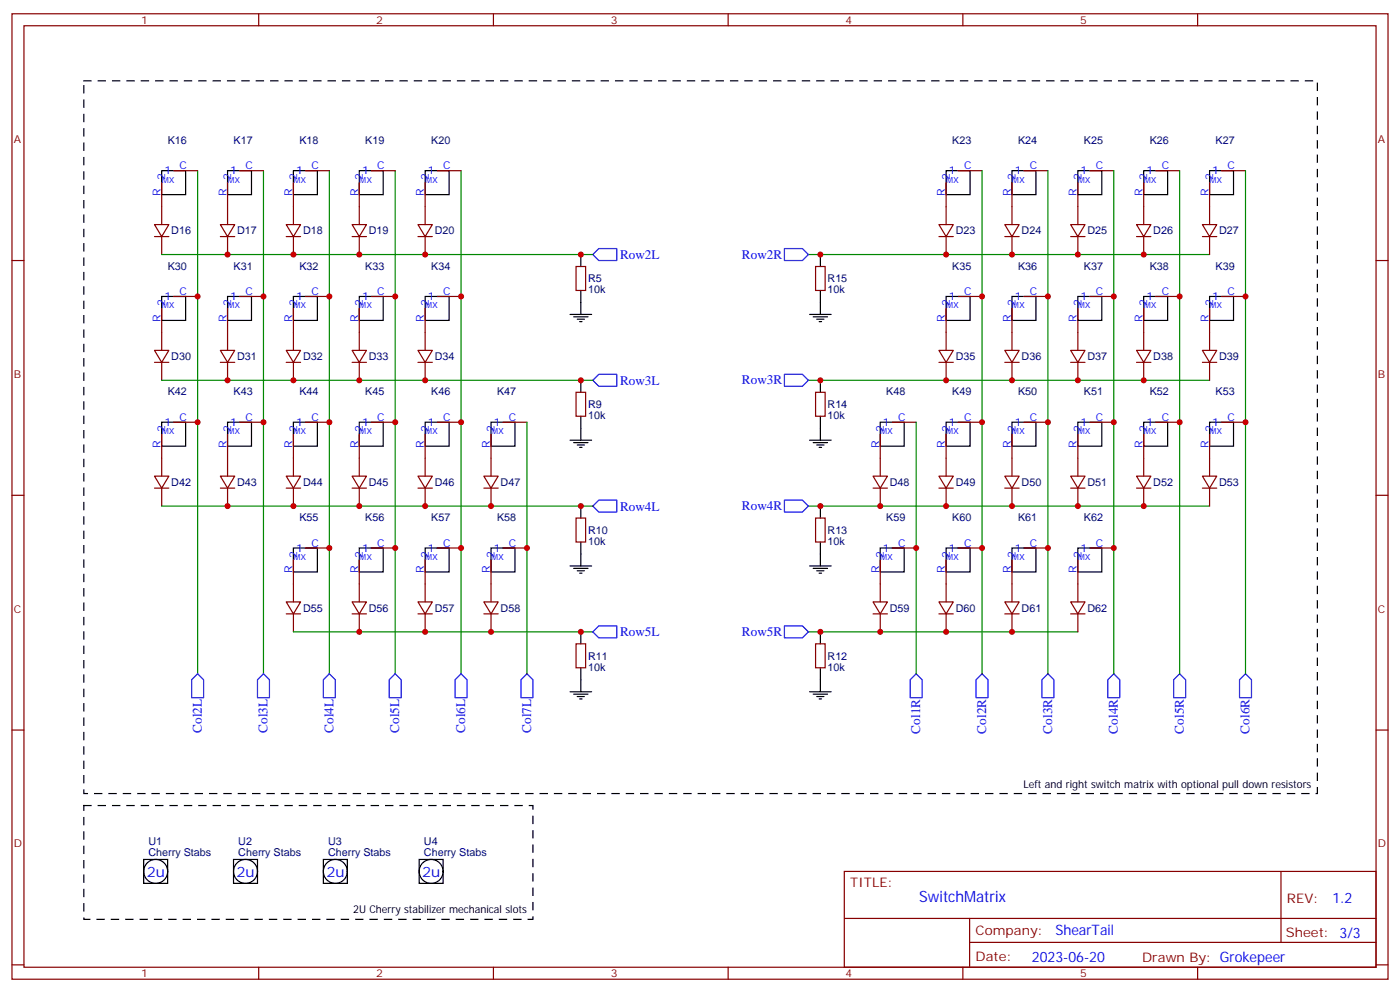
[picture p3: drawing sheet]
<svg xmlns="http://www.w3.org/2000/svg" width="412mm" height="292mm" viewBox="0 0 412 292" stroke-linecap="round" stroke-linejoin="round" font-family="sans-serif">
<g fill="none" stroke="#870000" stroke-width=".35">
<path d="M3.5 4.1h405.4v284.3h-405.4zM7.1 7.6h398.2v277.3h-398.2zM76.2 4.1v3.5M145.3 4.1v3.5M214.5 4.1v3.5M283.6 4.1v3.5M352.8 4.1v3.5M47.6 53.8v12.3M51.2 50.3h7M67 53.8v12.3M70.6 50.3h7M86.4 53.8v12.3"/>
<path d="M90 50.3h7M105.8 53.8v12.3M109.4 50.3h7M125.2 53.8v12.3M128.8 50.3h7M278.7 53.8v12.3M282.2 50.3h7.1M298.1 53.8v12.3M301.6 50.3h7.1M317.5 53.8v12.3M321 50.3h7.1M336.9 53.8v12.3"/>
<path d="M340.4 50.3h7.1M356.3 53.8v12.3M359.8 50.3h7.1M3.5 76.7h3.6M45.5 66.1h4.2l-2.1 3.6zM45.5 69.7h4.2M47.6 69.7v5.3M64.9 66.1h4.2l-2.1 3.6zM64.9 69.7h4.2M67 69.7v5.3M84.3 66.1h4.2l-2.1 3.6zM84.3 69.7h4.2"/>
<path d="M86.4 69.7v5.3M103.7 66.1h4.2l-2.1 3.6zM103.7 69.7h4.2M105.8 69.7v5.3M123.1 66.1h4.3l-2.2 3.6zM123.1 69.7h4.3M125.2 69.7v5.3M169.7 78.5h2.8v7h-2.8zM240.2 78.5h2.9v7h-2.9zM276.6 66.1h4.2l-2.1 3.6zM276.6 69.7h4.2M278.7 69.7v5.3"/>
<path d="M296 66.1h4.2l-2.1 3.6zM296 69.7h4.2M298.1 69.7v5.3M315.4 66.1h4.2l-2.1 3.6zM315.4 69.7h4.2M317.5 69.7v5.3M334.8 66.1h4.2l-2.1 3.6zM334.8 69.7h4.2M336.9 69.7v5.3M354.2 66.1h4.2l-2.1 3.6zM354.2 69.7h4.2M356.3 69.7v5.3"/>
<path d="M405.3 76.7h3.6M47.6 90.8v12.4M51.2 87.3h7M67 90.8v12.4M70.6 87.3h7M86.4 90.8v12.4M90 87.3h7M105.8 90.8v12.4M109.4 87.3h7M125.2 90.8v12.4M128.8 87.3h7M278.7 90.8v12.4"/>
<path d="M282.2 87.3h7.1M298.1 90.8v12.4M301.6 87.3h7.1M317.5 90.8v12.4M321 87.3h7.1M336.9 90.8v12.4M340.4 87.3h7.1M356.3 90.8v12.4M359.8 87.3h7.1M45.5 103.2h4.2l-2.1 3.5zM45.5 106.7h4.2M47.6 106.7v5.3"/>
<path d="M64.9 103.2h4.2l-2.1 3.5zM64.9 106.7h4.2M67 106.7v5.3M84.3 103.2h4.2l-2.1 3.5zM84.3 106.7h4.2M86.4 106.7v5.3M103.7 103.2h4.2l-2.1 3.5zM103.7 106.7h4.2M105.8 106.7v5.3M123.1 103.2h4.3l-2.2 3.5zM123.1 106.7h4.3M125.2 106.7v5.3"/>
<path d="M169.7 115.5h2.8v7.1h-2.8zM240.2 115.5h2.9v7.1h-2.9zM276.6 103.2h4.2l-2.1 3.5zM276.6 106.7h4.2M278.7 106.7v5.3M296 103.2h4.2l-2.1 3.5zM296 106.7h4.2M298.1 106.7v5.3M315.4 103.2h4.2l-2.1 3.5zM315.4 106.7h4.2M317.5 106.7v5.3M334.8 103.2h4.2l-2.1 3.5z"/>
<path d="M334.8 106.7h4.2M336.9 106.7v5.3M354.2 103.2h4.2l-2.1 3.5zM354.2 106.7h4.2M356.3 106.7v5.3M47.6 127.9v12.3M51.2 124.4h7M67 127.9v12.3M70.6 124.4h7M86.4 127.9v12.3M90 124.4h7M105.8 127.9v12.3"/>
<path d="M109.4 124.4h7M125.2 127.9v12.3M128.8 124.4h7M144.6 127.9v12.3M148.2 124.4h7M259.3 127.9v12.3M262.8 124.4h7.1M278.7 127.9v12.3M282.2 124.4h7.1M298.1 127.9v12.3M301.6 124.4h7.1M317.5 127.9v12.3"/>
<path d="M321 124.4h7.1M336.9 127.9v12.3M340.4 124.4h7.1M356.3 127.9v12.3M359.8 124.4h7.1M3.5 145.9h3.6M45.5 140.2h4.2l-2.1 3.6zM45.5 143.8h4.2M47.6 143.8v5.2M64.9 140.2h4.2l-2.1 3.6zM64.9 143.8h4.2M67 143.8v5.2"/>
<path d="M84.3 140.2h4.2l-2.1 3.6zM84.3 143.8h4.2M86.4 143.8v5.2M103.7 140.2h4.2l-2.1 3.6zM103.7 143.8h4.2M105.8 143.8v5.2M123.1 140.2h4.3l-2.2 3.6zM123.1 143.8h4.3M125.2 143.8v5.2M142.5 140.2h4.3l-2.2 3.6zM142.5 143.8h4.3M144.6 143.8v5.2"/>
<path d="M169.7 152.6h2.8v7h-2.8zM240.2 152.6h2.9v7h-2.9zM257.2 140.2h4.2l-2.1 3.6zM257.2 143.8h4.2M259.3 143.8v5.2M276.6 140.2h4.2l-2.1 3.6zM276.6 143.8h4.2M278.7 143.8v5.2M296 140.2h4.2l-2.1 3.6zM296 143.8h4.2M298.1 143.8v5.2M315.4 140.2h4.2l-2.1 3.6z"/>
<path d="M315.4 143.8h4.2M317.5 143.8v5.2M334.8 140.2h4.2l-2.1 3.6zM334.8 143.8h4.2M336.9 143.8v5.2M354.2 140.2h4.2l-2.1 3.6zM354.2 143.8h4.2M356.3 143.8v5.2M405.3 145.9h3.6M84.3 177.3h4.2l-2.1 3.5zM86.4 164.9v12.4M90 161.4h7"/>
<path d="M103.7 177.3h4.2l-2.1 3.5zM105.8 164.9v12.4M109.4 161.4h7M123.1 177.3h4.3l-2.2 3.5zM125.2 164.9v12.4M128.8 161.4h7M142.5 177.3h4.3l-2.2 3.5zM144.6 164.9v12.4M148.2 161.4h7M257.2 177.3h4.2l-2.1 3.5zM259.3 164.9v12.4M262.8 161.4h7.1"/>
<path d="M276.6 177.3h4.2l-2.1 3.5zM278.7 164.9v12.4M282.2 161.4h7.1M296 177.3h4.2l-2.1 3.5zM298.1 164.9v12.4M301.6 161.4h7.1M315.4 177.3h4.2l-2.1 3.5zM317.5 164.9v12.4M321 161.4h7.1M84.3 180.8h4.2M86.4 180.8v5.3M103.7 180.8h4.2"/>
<path d="M105.8 180.8v5.3M123.1 180.8h4.3M125.2 180.8v5.3M142.5 180.8h4.3M144.6 180.8v5.3M169.7 189.6h2.8v7.1h-2.8zM240.2 189.6h2.9v7.1h-2.9zM257.2 180.8h4.2M259.3 180.8v5.3M276.6 180.8h4.2M278.7 180.8v5.3M296 180.8h4.2"/>
<path d="M298.1 180.8v5.3M315.4 180.8h4.2M317.5 180.8v5.3M3.5 215h3.6M405.3 215h3.6M248.7 256.6h156.6v28.3h-156.6zM377.3 256.7v20.8M248.7 270.5h156.5M285.6 277.5h119.6M285.6 270.5v14.1M3.5 284.2h3.6M76.2 284.9v3.5"/>
<path d="M145.3 284.9v3.5M214.5 284.9v3.5M283.6 284.9v3.5M352.8 284.9v3.5M405.3 284.2h3.6"/>
</g>
<g fill="none" stroke="#008700" stroke-width=".35">
<path d="M58.2 50.3v148.1M77.6 50.3v148.1M97 50.3v148.1M116.4 50.3v148.1M135.8 50.3v148.1M289.3 50.3v148.1M308.7 50.3v148.1M328.1 50.3v148.1M347.5 50.3v148.1M366.9 50.3v148.1M47.6 75h127M238.1 75h118.2"/>
<path d="M47.6 112h127M238.1 112h118.2M155.2 124.4v74M269.9 124.4v74M47.6 149h127M238.1 149h118.2M86.4 186.1h88.2M238.1 186.1h79.4"/>
</g>
<g fill="none" stroke="#000" stroke-width=".35">
<path d="M47.6 50.3h7.1v7h-7.1zM67 50.3h7.1v7h-7.1zM86.4 50.3h7.1v7h-7.1zM105.8 50.3h7.1v7h-7.1zM125.2 50.3h7.1v7h-7.1zM278.7 50.3h7.1v7h-7.1zM298.1 50.3h7.1v7h-7.1zM317.5 50.3h7.1v7h-7.1zM336.9 50.3h7.1v7h-7.1zM356.3 50.3h7.1v7h-7.1zM171.1 75v3.5M241.7 75v3.5"/>
<path d="M47.6 87.3h7.1v7.1h-7.1zM67 87.3h7.1v7.1h-7.1zM86.4 87.3h7.1v7.1h-7.1zM105.8 87.3h7.1v7.1h-7.1zM125.2 87.3h7.1v7.1h-7.1zM167.9 92.6h6.4M169 93.3h4.2M170 94h2.2M170.7 94.7h.7M171.1 85.5v7.1M238.5 92.6h6.3M239.5 93.3h4.3"/>
<path d="M240.6 94h2.1M241.3 94.7h.7M241.7 85.5v7.1M278.7 87.3h7.1v7.1h-7.1zM298.1 87.3h7.1v7.1h-7.1zM317.5 87.3h7.1v7.1h-7.1zM336.9 87.3h7.1v7.1h-7.1zM356.3 87.3h7.1v7.1h-7.1zM171.1 112v3.5M241.7 112v3.5M47.6 124.4h7.1v7h-7.1zM67 124.4h7.1v7h-7.1z"/>
<path d="M86.4 124.4h7.1v7h-7.1zM105.8 124.4h7.1v7h-7.1zM125.2 124.4h7.1v7h-7.1zM144.6 124.4h7.1v7h-7.1zM167.9 129.6h6.4M169 130.4h4.2M170 131.1h2.2M170.7 131.8h.7M171.1 122.6v7M238.5 129.6h6.3M239.5 130.4h4.3M240.6 131.1h2.1"/>
<path d="M241.3 131.8h.7M241.7 122.6v7M259.3 124.4h7v7h-7zM278.7 124.4h7.1v7h-7.1zM298.1 124.4h7.1v7h-7.1zM317.5 124.4h7.1v7h-7.1zM336.9 124.4h7.1v7h-7.1zM356.3 124.4h7.1v7h-7.1zM171.1 149v3.6M171.1 159.6v7.1M241.7 149v3.6M241.7 159.6v7.1"/>
<path d="M86.4 161.4h7.1v7.1h-7.1zM105.8 161.4h7.1v7.1h-7.1zM125.2 161.4h7.1v7.1h-7.1zM144.6 161.4h7.1v7.1h-7.1zM167.9 166.7h6.4M169 167.4h4.2M170 168.1h2.2M170.7 168.8h.7M238.5 166.7h6.3M239.5 167.4h4.3M240.6 168.1h2.1M241.3 168.8h.7"/>
<path d="M259.3 161.4h7v7.1h-7zM278.7 161.4h7.1v7.1h-7.1zM298.1 161.4h7.1v7.1h-7.1zM317.5 161.4h7.1v7.1h-7.1zM171.1 186.1v3.5M171.1 196.7v7M241.7 186.1v3.5M241.7 196.7v7M167.9 203.7h6.4M169 204.4h4.2M170 205.1h2.2M170.7 205.8h.7"/>
<path d="M238.5 203.7h6.3M239.5 204.4h4.3M240.6 205.1h2.1M241.3 205.8h.7M42.3 253.1h7.1v7.1h-7.1zM68.8 253.1h7v7.1h-7zM95.2 253.1h7.1v7.1h-7.1zM123.5 253.1h7v7.1h-7z"/>
<circle cx="45.9" cy="256.6" r="3.5"/>
<circle cx="72.3" cy="256.6" r="3.5"/>
<circle cx="98.8" cy="256.6" r="3.5"/>
<circle cx="127" cy="256.6" r="3.5"/>
</g>
<g fill="none" stroke="#00f" stroke-width=".35">
<path d="M174.6 75l1.8-1.8h5.3v3.5h-5.3zM231.1 73.2h5.3l1.7 1.8-1.7 1.7h-5.3zM174.6 112l1.8-1.8h5.3v3.6h-5.3zM231.1 110.2h5.3l1.7 1.8-1.7 1.8h-5.3zM174.6 149l1.8-1.7h5.3v3.5h-5.3zM231.1 147.3h5.3l1.7 1.7-1.7 1.8h-5.3zM58.2 198.4l1.8 1.8v5.3h-3.6v-5.3zM77.6 198.4l1.8 1.8v5.3h-3.6v-5.3zM97 198.4l1.8 1.8v5.3h-3.6v-5.3zM116.4 198.4l1.8 1.8v5.3h-3.5v-5.3zM135.8 198.4l1.8 1.8v5.3h-3.5v-5.3zM155.2 198.4l1.8 1.8v5.3h-3.5v-5.3z"/>
<path d="M174.6 186.1l1.8-1.8h5.3v3.6h-5.3zM231.1 184.3h5.3l1.7 1.8-1.7 1.8h-5.3zM269.9 198.4l1.7 1.8v5.3h-3.5v-5.3zM289.3 198.4l1.7 1.8v5.3h-3.5v-5.3zM308.7 198.4l1.7 1.8v5.3h-3.5v-5.3zM328.1 198.4l1.7 1.8v5.3h-3.5v-5.3zM347.5 198.4l1.7 1.8v5.3h-3.5v-5.3zM366.9 198.4l1.8 1.8v5.3h-3.6v-5.3z"/>
</g>
<path d="M24.7 23.8h363.4v209.9h-363.4zM24.7 237.2h132.3v33.6h-132.3z" fill="none" stroke="#000" stroke-width=".35" stroke-dasharray="2.1 2.1"/>
<g fill="#c00">
<circle cx="298.1" cy="186.1" r=".88"/>
<circle cx="278.7" cy="186.1" r=".88"/>
<circle cx="259.3" cy="186.1" r=".88"/>
<circle cx="241.7" cy="186.1" r=".88"/>
<circle cx="336.9" cy="149" r=".88"/>
<circle cx="317.5" cy="149" r=".88"/>
<circle cx="298.1" cy="149" r=".88"/>
<circle cx="278.7" cy="149" r=".88"/>
<circle cx="259.3" cy="149" r=".88"/>
<circle cx="241.7" cy="149" r=".88"/>
<circle cx="336.9" cy="112" r=".88"/>
<circle cx="317.5" cy="112" r=".88"/>
<circle cx="298.1" cy="112" r=".88"/>
<circle cx="278.7" cy="112" r=".88"/>
<circle cx="241.7" cy="112" r=".88"/>
<circle cx="144.6" cy="186.1" r=".88"/>
<circle cx="125.2" cy="186.1" r=".88"/>
<circle cx="105.8" cy="186.1" r=".88"/>
<circle cx="86.4" cy="149" r=".88"/>
<circle cx="144.6" cy="149" r=".88"/>
<circle cx="125.2" cy="149" r=".88"/>
<circle cx="105.8" cy="149" r=".88"/>
<circle cx="67" cy="149" r=".88"/>
<circle cx="125.2" cy="112" r=".88"/>
<circle cx="105.8" cy="112" r=".88"/>
<circle cx="86.4" cy="112" r=".88"/>
<circle cx="67" cy="112" r=".88"/>
<circle cx="125.2" cy="75" r=".88"/>
<circle cx="105.8" cy="75" r=".88"/>
<circle cx="86.4" cy="75" r=".88"/>
<circle cx="67" cy="75" r=".88"/>
<circle cx="171.1" cy="186.1" r=".88"/>
<circle cx="171.1" cy="149" r=".88"/>
<circle cx="171.1" cy="112" r=".88"/>
<circle cx="171.1" cy="75" r=".88"/>
<circle cx="347.5" cy="87.3" r=".88"/>
<circle cx="347.5" cy="124.4" r=".88"/>
<circle cx="269.9" cy="161.4" r=".88"/>
<circle cx="289.3" cy="87.3" r=".88"/>
<circle cx="289.3" cy="124.4" r=".88"/>
<circle cx="289.3" cy="161.4" r=".88"/>
<circle cx="308.7" cy="87.3" r=".88"/>
<circle cx="308.7" cy="124.4" r=".88"/>
<circle cx="308.7" cy="161.4" r=".88"/>
<circle cx="328.1" cy="87.3" r=".88"/>
<circle cx="328.1" cy="124.4" r=".88"/>
<circle cx="328.1" cy="161.4" r=".88"/>
<circle cx="366.9" cy="87.3" r=".88"/>
<circle cx="366.9" cy="124.4" r=".88"/>
<circle cx="135.8" cy="161.4" r=".88"/>
<circle cx="135.8" cy="124.4" r=".88"/>
<circle cx="135.8" cy="87.3" r=".88"/>
<circle cx="97" cy="161.4" r=".88"/>
<circle cx="97" cy="124.4" r=".88"/>
<circle cx="97" cy="87.3" r=".88"/>
<circle cx="77.6" cy="124.4" r=".88"/>
<circle cx="77.6" cy="87.3" r=".88"/>
<circle cx="58.2" cy="124.4" r=".88"/>
<circle cx="58.2" cy="87.3" r=".88"/>
<circle cx="116.4" cy="161.4" r=".88"/>
<circle cx="116.4" cy="124.4" r=".88"/>
<circle cx="116.4" cy="87.3" r=".88"/>
<circle cx="155.2" cy="161.4" r=".88"/>
<circle cx="336.9" cy="75" r=".88"/>
<circle cx="317.5" cy="75" r=".88"/>
<circle cx="298.1" cy="75" r=".88"/>
<circle cx="278.7" cy="75" r=".88"/>
<circle cx="241.7" cy="75" r=".88"/>
</g>
<text font-size="4.6" fill="#00f" x="270.8" y="265.7">SwitchMatrix</text>
<g font-size="4.2" fill="#00f">
<text x="43.2" y="258.4">2u</text>
<text x="69.7" y="258.4">2u</text>
<text x="96.1" y="258.4">2u</text>
<text x="124.4" y="258.4">2u</text>
<text x="392.5" y="265.9">1.2</text>
<text x="310.9" y="275.5">ShearTail</text>
<text x="304" y="283.3">2023-06-20</text>
</g>
<g font-size="3.9" fill="#00f">
<text x="182.6" y="76.3">Row2L</text>
<text x="218.6" y="76.2">Row2R</text>
<text x="182.6" y="113.3">Row3L</text>
<text x="218.6" y="113.2">Row3R</text>
<text x="182.6" y="150.4">Row4L</text>
<text x="218.6" y="150.3">Row4R</text>
<text x="182.6" y="187.4">Row5L</text>
<text x="218.6" y="187.3">Row5R</text>
<text x="59.4" y="215.8" transform="rotate(-90 59.4 215.8)">Col2L</text>
<text x="78.8" y="215.8" transform="rotate(-90 78.8 215.8)">Col3L</text>
<text x="98.2" y="215.8" transform="rotate(-90 98.2 215.8)">Col4L</text>
<text x="117.6" y="215.8" transform="rotate(-90 117.6 215.8)">Col5L</text>
<text x="137" y="215.8" transform="rotate(-90 137 215.8)">Col6L</text>
<text x="156.4" y="215.8" transform="rotate(-90 156.4 215.8)">Col7L</text>
<text x="271.1" y="216" transform="rotate(-90 271.1 216)">Col1R</text>
<text x="290.5" y="216" transform="rotate(-90 290.5 216)">Col2R</text>
<text x="309.9" y="216" transform="rotate(-90 309.9 216)">Col3R</text>
<text x="329.3" y="216" transform="rotate(-90 329.3 216)">Col4R</text>
<text x="348.7" y="216" transform="rotate(-90 348.7 216)">Col5R</text>
<text x="368.1" y="216" transform="rotate(-90 368.1 216)">Col6R</text>
</g>
<g font-size="3.9" fill="#800">
<text x="250.5" y="261.2">TITLE:</text>
<text x="379.1" y="265.9">REV:</text>
<text x="287.4" y="275.4">Company:</text>
<text x="378.7" y="276">Sheet: 3/3</text>
<text x="287.4" y="283.1">Date:</text>
<text x="336.4" y="283.2">Drawn By: Grokepeer</text>
</g>
<g font-size="3.2" fill="#800">
<text x="41.6" y="7.1">1</text>
<text x="110.8" y="7.1">2</text>
<text x="179.9" y="7.1">3</text>
<text x="249.1" y="7.1">4</text>
<text x="318.2" y="7.1">5</text>
<text x="4.1" y="42.2">A</text>
<text x="405.9" y="42.2">A</text>
<text x="4.1" y="111.3">B</text>
<text x="405.9" y="111.3">B</text>
<text x="4.1" y="180.4">C</text>
<text x="405.9" y="180.4">C</text>
<text x="4.1" y="249.6">D</text>
<text x="405.9" y="249.6">D</text>
<text x="41.6" y="287.9">1</text>
<text x="110.8" y="287.9">2</text>
<text x="179.9" y="287.9">3</text>
<text x="249.1" y="287.9">4</text>
<text x="318.2" y="287.9">5</text>
</g>
<g font-size="3.2" fill="#000080">
<text x="49.4" y="42.4">K16</text>
<text x="68.8" y="42.4">K17</text>
<text x="88.2" y="42.4">K18</text>
<text x="107.6" y="42.4">K19</text>
<text x="127" y="42.4">K20</text>
<text x="280.5" y="42.4">K23</text>
<text x="299.9" y="42.4">K24</text>
<text x="319.3" y="42.4">K25</text>
<text x="338.7" y="42.4">K26</text>
<text x="358.1" y="42.4">K27</text>
<text x="50.5" y="69">D16</text>
<text x="69.9" y="69">D17</text>
<text x="89.3" y="69">D18</text>
<text x="108.7" y="69">D19</text>
<text x="128.1" y="69">D20</text>
<text x="281.5" y="69">D23</text>
<text x="300.9" y="69">D24</text>
<text x="320.3" y="69">D25</text>
<text x="339.7" y="69">D26</text>
<text x="359.1" y="69">D27</text>
<text x="49.4" y="79.4">K30</text>
<text x="68.8" y="79.4">K31</text>
<text x="88.2" y="79.4">K32</text>
<text x="107.6" y="79.4">K33</text>
<text x="127" y="79.4">K34</text>
<text x="173.2" y="83.2">R5</text>
<text x="243.8" y="83.2">R15</text>
<text x="280.5" y="79.4">K35</text>
<text x="299.9" y="79.4">K36</text>
<text x="319.3" y="79.4">K37</text>
<text x="338.7" y="79.4">K38</text>
<text x="358.1" y="79.4">K39</text>
<text x="173.2" y="86.4">10k</text>
<text x="243.8" y="86.4">10k</text>
<text x="50.5" y="106.1">D30</text>
<text x="69.9" y="106.1">D31</text>
<text x="89.3" y="106.1">D32</text>
<text x="108.7" y="106.1">D33</text>
<text x="128.1" y="106.1">D34</text>
<text x="281.5" y="106.1">D35</text>
<text x="300.9" y="106.1">D36</text>
<text x="320.3" y="106.1">D37</text>
<text x="339.7" y="106.1">D38</text>
<text x="359.1" y="106.1">D39</text>
<text x="49.4" y="116.5">K42</text>
<text x="68.8" y="116.5">K43</text>
<text x="88.2" y="116.5">K44</text>
<text x="107.6" y="116.5">K45</text>
<text x="127" y="116.5">K46</text>
<text x="146.4" y="116.5">K47</text>
<text x="261.1" y="116.5">K48</text>
<text x="280.5" y="116.5">K49</text>
<text x="299.9" y="116.5">K50</text>
<text x="319.3" y="116.5">K51</text>
<text x="338.7" y="116.5">K52</text>
<text x="358.1" y="116.5">K53</text>
<text x="173.2" y="123.4">10k</text>
<text x="173.2" y="120.2">R9</text>
<text x="243.8" y="123.4">10k</text>
<text x="243.8" y="120.2">R14</text>
<text x="50.5" y="143.1">D42</text>
<text x="69.9" y="143.1">D43</text>
<text x="89.3" y="143.1">D44</text>
<text x="108.7" y="143.1">D45</text>
<text x="128.1" y="143.1">D46</text>
<text x="147.5" y="143.1">D47</text>
<text x="262.1" y="143.1">D48</text>
<text x="281.5" y="143.1">D49</text>
<text x="300.9" y="143.1">D50</text>
<text x="320.3" y="143.1">D51</text>
<text x="339.7" y="143.1">D52</text>
<text x="359.1" y="143.1">D53</text>
<text x="88.2" y="153.5">K55</text>
<text x="107.6" y="153.5">K56</text>
<text x="127" y="153.5">K57</text>
<text x="146.4" y="153.5">K58</text>
<text x="261.1" y="153.5">K59</text>
<text x="280.5" y="153.5">K60</text>
<text x="299.9" y="153.5">K61</text>
<text x="319.3" y="153.5">K62</text>
<text x="173.2" y="160.5">10k</text>
<text x="173.2" y="157.2">R10</text>
<text x="243.8" y="160.5">10k</text>
<text x="243.8" y="157.2">R13</text>
<text x="89.3" y="180.2">D55</text>
<text x="108.7" y="180.2">D56</text>
<text x="128.1" y="180.2">D57</text>
<text x="147.5" y="180.2">D58</text>
<text x="262.1" y="180.2">D59</text>
<text x="281.5" y="180.2">D60</text>
<text x="300.9" y="180.2">D61</text>
<text x="320.3" y="180.2">D62</text>
<text x="173.2" y="197.5">10k</text>
<text x="173.2" y="194.3">R11</text>
<text x="243.8" y="197.5">10k</text>
<text x="243.8" y="194.3">R12</text>
<text x="43.7" y="248.9">U1</text>
<text x="70.2" y="248.9">U2</text>
<text x="96.6" y="248.9">U3</text>
<text x="124.9" y="248.9">U4</text>
<text x="43.7" y="252.1">Cherry Stabs</text>
<text x="70.2" y="252.1">Cherry Stabs</text>
<text x="96.6" y="252.1">Cherry Stabs</text>
<text x="124.9" y="252.1">Cherry Stabs</text>
</g>
<g font-size="3.2" fill="#00f">
<text x="48.4" y="51.3">1</text>
<text x="48.7" y="53.1" transform="rotate(-90 48.7 53.1)">2</text>
<text x="52.9" y="49.9">C</text>
<text x="67.8" y="51.3">1</text>
<text x="68.1" y="53.1" transform="rotate(-90 68.1 53.1)">2</text>
<text x="72.3" y="49.9">C</text>
<text x="87.2" y="51.3">1</text>
<text x="87.5" y="53.1" transform="rotate(-90 87.5 53.1)">2</text>
<text x="91.7" y="49.9">C</text>
<text x="106.6" y="51.3">1</text>
<text x="106.9" y="53.1" transform="rotate(-90 106.9 53.1)">2</text>
<text x="111.1" y="49.9">C</text>
<text x="126" y="51.3">1</text>
<text x="126.3" y="53.1" transform="rotate(-90 126.3 53.1)">2</text>
<text x="130.5" y="49.9">C</text>
<text x="279.5" y="51.3">1</text>
<text x="279.8" y="53.1" transform="rotate(-90 279.8 53.1)">2</text>
<text x="284" y="49.9">C</text>
<text x="298.9" y="51.3">1</text>
<text x="299.2" y="53.1" transform="rotate(-90 299.2 53.1)">2</text>
<text x="303.4" y="49.9">C</text>
<text x="318.3" y="51.3">1</text>
<text x="318.6" y="53.1" transform="rotate(-90 318.6 53.1)">2</text>
<text x="322.8" y="49.9">C</text>
<text x="337.7" y="51.3">1</text>
<text x="338" y="53.1" transform="rotate(-90 338 53.1)">2</text>
<text x="342.2" y="49.9">C</text>
<text x="357.1" y="51.3">1</text>
<text x="357.4" y="53.1" transform="rotate(-90 357.4 53.1)">2</text>
<text x="361.6" y="49.9">C</text>
<text x="47.3" y="57.8" transform="rotate(-90 47.3 57.8)">R</text>
<text x="66.7" y="57.8" transform="rotate(-90 66.7 57.8)">R</text>
<text x="86.1" y="57.8" transform="rotate(-90 86.1 57.8)">R</text>
<text x="105.5" y="57.8" transform="rotate(-90 105.5 57.8)">R</text>
<text x="124.9" y="57.8" transform="rotate(-90 124.9 57.8)">R</text>
<text x="278.3" y="57.8" transform="rotate(-90 278.3 57.8)">R</text>
<text x="297.7" y="57.8" transform="rotate(-90 297.7 57.8)">R</text>
<text x="317.1" y="57.8" transform="rotate(-90 317.1 57.8)">R</text>
<text x="336.5" y="57.8" transform="rotate(-90 336.5 57.8)">R</text>
<text x="356" y="57.8" transform="rotate(-90 356 57.8)">R</text>
<text x="48.4" y="88.4">1</text>
<text x="52.9" y="87">C</text>
<text x="67.8" y="88.4">1</text>
<text x="72.3" y="87">C</text>
<text x="87.2" y="88.4">1</text>
<text x="91.7" y="87">C</text>
<text x="106.6" y="88.4">1</text>
<text x="111.1" y="87">C</text>
<text x="126" y="88.4">1</text>
<text x="130.5" y="87">C</text>
<text x="279.5" y="88.4">1</text>
<text x="284" y="87">C</text>
<text x="298.9" y="88.4">1</text>
<text x="303.4" y="87">C</text>
<text x="318.3" y="88.4">1</text>
<text x="322.8" y="87">C</text>
<text x="337.7" y="88.4">1</text>
<text x="342.2" y="87">C</text>
<text x="357.1" y="88.4">1</text>
<text x="361.6" y="87">C</text>
<text x="47.3" y="94.8" transform="rotate(-90 47.3 94.8)">R</text>
<text x="48.7" y="90.1" transform="rotate(-90 48.7 90.1)">2</text>
<text x="66.7" y="94.8" transform="rotate(-90 66.7 94.8)">R</text>
<text x="68.1" y="90.1" transform="rotate(-90 68.1 90.1)">2</text>
<text x="86.1" y="94.8" transform="rotate(-90 86.1 94.8)">R</text>
<text x="87.5" y="90.1" transform="rotate(-90 87.5 90.1)">2</text>
<text x="105.5" y="94.8" transform="rotate(-90 105.5 94.8)">R</text>
<text x="106.9" y="90.1" transform="rotate(-90 106.9 90.1)">2</text>
<text x="124.9" y="94.8" transform="rotate(-90 124.9 94.8)">R</text>
<text x="126.3" y="90.1" transform="rotate(-90 126.3 90.1)">2</text>
<text x="278.3" y="94.8" transform="rotate(-90 278.3 94.8)">R</text>
<text x="279.8" y="90.1" transform="rotate(-90 279.8 90.1)">2</text>
<text x="297.7" y="94.8" transform="rotate(-90 297.7 94.8)">R</text>
<text x="299.2" y="90.1" transform="rotate(-90 299.2 90.1)">2</text>
<text x="317.1" y="94.8" transform="rotate(-90 317.1 94.8)">R</text>
<text x="318.6" y="90.1" transform="rotate(-90 318.6 90.1)">2</text>
<text x="336.5" y="94.8" transform="rotate(-90 336.5 94.8)">R</text>
<text x="338" y="90.1" transform="rotate(-90 338 90.1)">2</text>
<text x="356" y="94.8" transform="rotate(-90 356 94.8)">R</text>
<text x="357.4" y="90.1" transform="rotate(-90 357.4 90.1)">2</text>
<text x="48.4" y="125.4">1</text>
<text x="52.9" y="124">C</text>
<text x="67.8" y="125.4">1</text>
<text x="72.3" y="124">C</text>
<text x="87.2" y="125.4">1</text>
<text x="91.7" y="124">C</text>
<text x="106.6" y="125.4">1</text>
<text x="111.1" y="124">C</text>
<text x="126" y="125.4">1</text>
<text x="130.5" y="124">C</text>
<text x="145.4" y="125.4">1</text>
<text x="149.9" y="124">C</text>
<text x="260.1" y="125.4">1</text>
<text x="264.6" y="124">C</text>
<text x="279.5" y="125.4">1</text>
<text x="284" y="124">C</text>
<text x="298.9" y="125.4">1</text>
<text x="303.4" y="124">C</text>
<text x="318.3" y="125.4">1</text>
<text x="322.8" y="124">C</text>
<text x="337.7" y="125.4">1</text>
<text x="342.2" y="124">C</text>
<text x="357.1" y="125.4">1</text>
<text x="361.6" y="124">C</text>
<text x="47.3" y="131.9" transform="rotate(-90 47.3 131.9)">R</text>
<text x="48.7" y="127.2" transform="rotate(-90 48.7 127.2)">2</text>
<text x="66.7" y="131.9" transform="rotate(-90 66.7 131.9)">R</text>
<text x="68.1" y="127.2" transform="rotate(-90 68.1 127.2)">2</text>
<text x="86.1" y="131.9" transform="rotate(-90 86.1 131.9)">R</text>
<text x="87.5" y="127.2" transform="rotate(-90 87.5 127.2)">2</text>
<text x="105.5" y="131.9" transform="rotate(-90 105.5 131.9)">R</text>
<text x="106.9" y="127.2" transform="rotate(-90 106.9 127.2)">2</text>
<text x="124.9" y="131.9" transform="rotate(-90 124.9 131.9)">R</text>
<text x="126.3" y="127.2" transform="rotate(-90 126.3 127.2)">2</text>
<text x="144.3" y="131.9" transform="rotate(-90 144.3 131.9)">R</text>
<text x="145.7" y="127.2" transform="rotate(-90 145.7 127.2)">2</text>
<text x="258.9" y="131.9" transform="rotate(-90 258.9 131.9)">R</text>
<text x="260.3" y="127.2" transform="rotate(-90 260.3 127.2)">2</text>
<text x="278.3" y="131.9" transform="rotate(-90 278.3 131.9)">R</text>
<text x="279.8" y="127.2" transform="rotate(-90 279.8 127.2)">2</text>
<text x="297.7" y="131.9" transform="rotate(-90 297.7 131.9)">R</text>
<text x="299.2" y="127.2" transform="rotate(-90 299.2 127.2)">2</text>
<text x="317.1" y="131.9" transform="rotate(-90 317.1 131.9)">R</text>
<text x="318.6" y="127.2" transform="rotate(-90 318.6 127.2)">2</text>
<text x="336.5" y="131.9" transform="rotate(-90 336.5 131.9)">R</text>
<text x="338" y="127.2" transform="rotate(-90 338 127.2)">2</text>
<text x="356" y="131.9" transform="rotate(-90 356 131.9)">R</text>
<text x="357.4" y="127.2" transform="rotate(-90 357.4 127.2)">2</text>
<text x="91.7" y="161">C</text>
<text x="111.1" y="161">C</text>
<text x="130.5" y="161">C</text>
<text x="149.9" y="161">C</text>
<text x="264.6" y="161">C</text>
<text x="284" y="161">C</text>
<text x="303.4" y="161">C</text>
<text x="322.8" y="161">C</text>
<text x="87.2" y="162.5">1</text>
<text x="87.5" y="164.2" transform="rotate(-90 87.5 164.2)">2</text>
<text x="106.6" y="162.5">1</text>
<text x="106.9" y="164.2" transform="rotate(-90 106.9 164.2)">2</text>
<text x="126" y="162.5">1</text>
<text x="126.3" y="164.2" transform="rotate(-90 126.3 164.2)">2</text>
<text x="145.4" y="162.5">1</text>
<text x="145.7" y="164.2" transform="rotate(-90 145.7 164.2)">2</text>
<text x="260.1" y="162.5">1</text>
<text x="260.3" y="164.2" transform="rotate(-90 260.3 164.2)">2</text>
<text x="279.5" y="162.5">1</text>
<text x="279.8" y="164.2" transform="rotate(-90 279.8 164.2)">2</text>
<text x="298.9" y="162.5">1</text>
<text x="299.2" y="164.2" transform="rotate(-90 299.2 164.2)">2</text>
<text x="318.3" y="162.5">1</text>
<text x="318.6" y="164.2" transform="rotate(-90 318.6 164.2)">2</text>
<text x="86.1" y="168.9" transform="rotate(-90 86.1 168.9)">R</text>
<text x="105.5" y="168.9" transform="rotate(-90 105.5 168.9)">R</text>
<text x="124.9" y="168.9" transform="rotate(-90 124.9 168.9)">R</text>
<text x="144.3" y="168.9" transform="rotate(-90 144.3 168.9)">R</text>
<text x="258.9" y="168.9" transform="rotate(-90 258.9 168.9)">R</text>
<text x="278.3" y="168.9" transform="rotate(-90 278.3 168.9)">R</text>
<text x="297.7" y="168.9" transform="rotate(-90 297.7 168.9)">R</text>
<text x="317.1" y="168.9" transform="rotate(-90 317.1 168.9)">R</text>
</g>
<g font-size="3.2">
<text x="301.5" y="232">Left and right switch matrix with optional pull down resistors</text>
<text x="104" y="269">2U Cherry stabilizer mechanical slots</text>
</g>
<g font-size="2.5" fill="#00f">
<text x="47.6" y="53.8">MX</text>
<text x="67" y="53.8">MX</text>
<text x="86.4" y="53.8">MX</text>
<text x="105.8" y="53.8">MX</text>
<text x="125.2" y="53.8">MX</text>
<text x="278.7" y="53.8">MX</text>
<text x="298.1" y="53.8">MX</text>
<text x="317.5" y="53.8">MX</text>
<text x="336.9" y="53.8">MX</text>
<text x="356.3" y="53.8">MX</text>
<text x="47.6" y="90.8">MX</text>
<text x="67" y="90.8">MX</text>
<text x="86.4" y="90.8">MX</text>
<text x="105.8" y="90.8">MX</text>
<text x="125.2" y="90.8">MX</text>
<text x="278.7" y="90.8">MX</text>
<text x="298.1" y="90.8">MX</text>
<text x="317.5" y="90.8">MX</text>
<text x="336.9" y="90.8">MX</text>
<text x="356.3" y="90.8">MX</text>
<text x="47.6" y="127.9">MX</text>
<text x="67" y="127.9">MX</text>
<text x="86.4" y="127.9">MX</text>
<text x="105.8" y="127.9">MX</text>
<text x="125.2" y="127.9">MX</text>
<text x="144.6" y="127.9">MX</text>
<text x="259.3" y="127.9">MX</text>
<text x="278.7" y="127.9">MX</text>
<text x="298.1" y="127.9">MX</text>
<text x="317.5" y="127.9">MX</text>
<text x="336.9" y="127.9">MX</text>
<text x="356.3" y="127.9">MX</text>
<text x="86.4" y="164.9">MX</text>
<text x="105.8" y="164.9">MX</text>
<text x="125.2" y="164.9">MX</text>
<text x="144.6" y="164.9">MX</text>
<text x="259.3" y="164.9">MX</text>
<text x="278.7" y="164.9">MX</text>
<text x="298.1" y="164.9">MX</text>
<text x="317.5" y="164.9">MX</text>
</g>
</svg>
